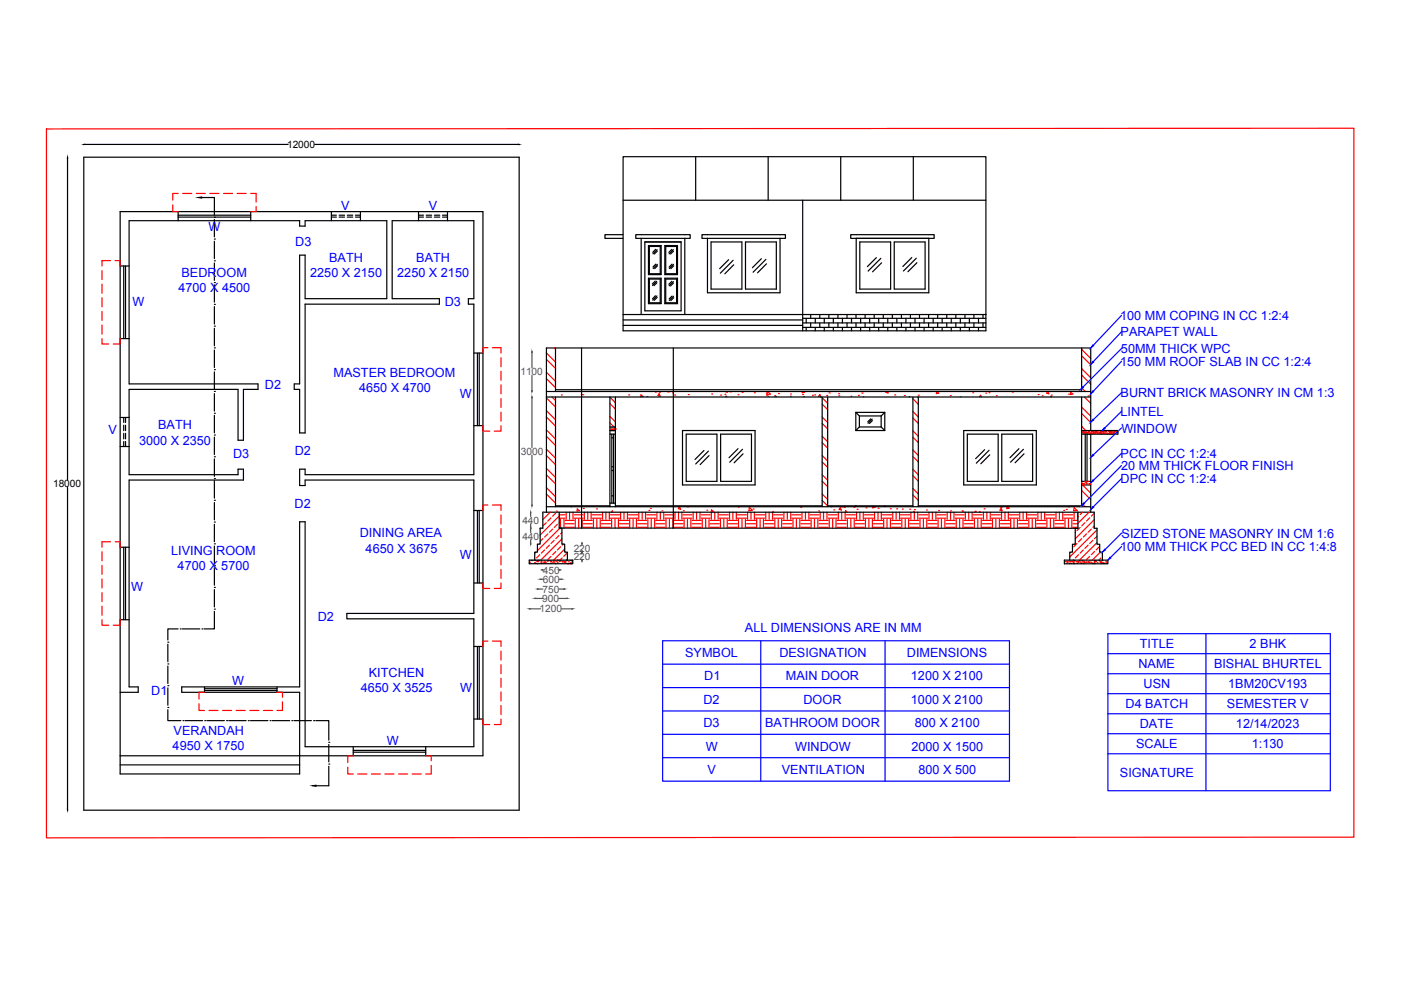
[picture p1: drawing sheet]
<svg xmlns="http://www.w3.org/2000/svg" width="297mm" height="210mm" viewBox="0 0 297 210" stroke-linecap="round" stroke-linejoin="round" font-family="sans-serif">
<!-- layer: 0 -->
<g fill="none" stroke="#000" stroke-width=".25">
<path d="M17.8 33.3h92.3v138.5h-92.3zM147.5 33.2v9.3M162.9 33.2v9.3M178.3 33.2v9.3M193.6 33.2v9.3M25.5 56.4h1.9M26.2 56.4v15.4M26.6 56.4v15.4M37.8 45.6h15.4M37.8 46h15.4M37.8 44.9v1.9M42.7 41.9h2.8v3.7"/>
<path d="M45.5 46.1h.1M45.5 50.7h.1M45.5 55.3h.1M45.5 59.9h.1M45.5 46.5v3.7M45.5 51.2v3.6M45.5 55.8v3.7M53.2 44.9v1.9M70.3 45.6h1M70.3 46h1M70.3 44.9v1.9M71.9 45.6h1.2"/>
<path d="M71.9 46h1.2M73.6 45.6h1.2M73.6 46h1.2M75.4 45.6h1M75.4 46h1M76.4 44.9v1.9M88.7 45.6h1.1M88.7 46h1.1M88.7 44.9v1.9M90.4 45.6h1.1M90.4 46h1.1M92.1 45.6h1.1"/>
<path d="M92.1 46h1.1M93.8 45.6h1.1M93.8 46h1.1M94.9 44.9v1.9M132.1 49.8h-3.8v.7h3.8M132.1 42.5h76.9M135.9 50.5h-1.1v-.7h11.5v.7h-1.1M135.9 50.5h9.3M135.9 50.5v16.2M136.7 51.3h7.7v14.6h-7.7zM137.5 52.1h2.7v6.1h-2.7zM137.5 59h2.7v5.4h-2.7z"/>
<path d="M137.7 52.3h2.3v5.7h-2.3zM137.7 59.2h2.3v5h-2.3zM138.9 59.6l-.6 .6M139 52.9l-.6 .6M139.1 56l-.7 .6M139.2 59.6l-.8 .9M139.3 60l-.7 .6M139.3 52.9l-.9 .9M139.4 53.2l-.7 .7M139.4 56l-.9 .9M139.4 56.3l-.6 .7M141 52.1h2.6v6.1h-2.6z"/>
<path d="M141 59h2.6v5.4h-2.6zM141.1 52.3h2.4v5.7h-2.4zM141.1 59.2h2.4v5h-2.4zM142.4 52.9l-.6 .6M142.4 59.6l-.6 .7M142.5 56l-.6 .6M142.8 52.9l-.9 .9M142.8 59.7l-.9 .9M142.8 53.2l-.6 .7M142.8 56l-.9 .9M142.8 56.4l-.6 .6M145.2 50.5v16.2"/>
<path d="M150 50.5h-1.2v-.7h17.7v.7h-1.1M150 50.5h15.4M150 50.5v11.6h15.4v-11.6M150.8 51.3h6.5v10h-6.5zM154.5 55.1l-1.9 1.9M155.4 55.2l-2.7 2.7M155.6 56.1l-1.9 2M158.1 51.3h6.5v10h-6.5zM161.4 54.9l-1.9 1.9M162.4 55l-2.7 2.7M162.5 55.9l-1.9 1.9M170.2 42.5v27.6"/>
<path d="M181.5 50.5h-1.1v-.7h17.7v.7h-1.2M181.5 50.5h15.4M181.5 50.5v11.6h15.4v-11.6M182.3 51.3h6.5v10h-6.5zM185.8 54.6l-1.9 1.9M186.8 54.8l-2.7 2.7M186.9 55.7l-1.9 1.9M189.6 51.3h6.5v10h-6.5zM193.3 54.6l-1.9 1.9M194.3 54.8l-2.8 2.7M194.4 55.7l-1.9 1.9M25.5 71.8h1.9"/>
<path d="M45.5 64.5h.1M45.5 69.1h.1M45.5 73.8h.1M45.5 78.4h.1M45.5 60.4v3.7M45.5 65v3.7M45.5 69.6v3.7M45.5 74.2v3.7M45.5 78.8v3.7M100.5 74.9h1.9M101.2 74.9v15.3M101.6 74.9v15.3"/>
<path d="M117.8 73.8v9.2M123.3 73.8v38.2M132.1 66.7v-33.5h76.9v33.5M132.1 66.7h76.9M132.1 67.8h38.1M132.1 69h38.1M132.1 66.7v3.4h76.9v-3.4M139 62.7l-.6 .6M139.3 62.8l-.9 .8M139.3 63.1l-.6 .6M142.5 62.8l-.6 .6M142.8 73.8v38.2"/>
<path d="M142.8 60l-.6 .6M142.8 62.8l-.9 .9M142.8 63.1l-.6 .6M170.2 67.5h38.8M170.2 68.5h38.8M170.2 69.4h38.8M170.9 67.5v1M170.9 69.4v.7M171.9 66.7v.8M171.9 68.5v.9M172.9 67.5v1M172.9 69.4v.7"/>
<path d="M173.8 66.7v.8M173.8 68.5v.9M174.8 67.5v1M174.8 69.4v.7M175.7 66.7v.8M175.7 68.5v.9M176.7 67.5v1M176.7 69.4v.7M177.7 66.7v.8M177.7 68.5v.9M178.6 67.5v1M178.6 69.4v.7"/>
<path d="M179.6 66.7v.8M179.6 68.5v.9M180.5 67.5v1M180.5 69.4v.7M181.5 66.7v.8M181.5 68.5v.9M182.5 67.5v1M182.5 69.4v.7M183.4 66.7v.8M183.4 68.5v.9M184.4 67.5v1M184.4 69.4v.7"/>
<path d="M185.3 66.7v.8M185.3 68.5v.9M186.3 67.5v1M186.3 69.4v.7M187.3 66.7v.8M187.3 68.5v.9M188.2 67.5v1M188.2 69.4v.7M189.2 66.7v.8M189.2 68.5v.9M190.1 67.5v1M190.1 69.4v.7"/>
<path d="M191.1 66.7v.8M191.1 68.5v.9M192.1 67.5v1M192.1 69.4v.7M193 66.7v.8M193 68.5v.9M194 67.5v1M194 69.4v.7M195 66.7v.8M195 68.5v.9M195.9 67.5v1M195.9 69.4v.7"/>
<path d="M196.9 66.7v.8M196.9 68.5v.9M197.9 67.5v1M197.9 69.4v.7M198.8 66.7v.8M198.8 68.5v.9M199.8 67.5v1M199.8 69.4v.7M200.7 66.7v.8M200.7 68.5v.9M201.7 67.5v1M201.7 69.4v.7"/>
<path d="M202.7 66.7v.8M202.7 68.5v.9M203.6 67.5v1M203.6 69.4v.7M204.6 66.7v.8M204.6 68.5v.9M205.5 67.5v1M205.5 69.4v.7M206.5 66.7v.8M206.5 68.5v.9M207.5 67.5v1M207.5 69.4v.7"/>
<path d="M208.4 66.7v.8M208.4 68.5v.9M229.3 73.8v9.2M25.5 94.7h1.9M25.5 88.5h1.9M26.2 88.5v1.1M26.2 90.2v1.1M26.2 91.9v1.1M26.2 93.6v1.1M26.6 88.5v1.1M26.6 90.2v1.1M26.6 91.9v1.1"/>
<path d="M26.6 93.6v1.1M45.5 83h.1M45.5 87.6h.1M45.5 92.2h.1M45.5 96.9h.1M45.5 83.5v3.7M45.5 88.1v3.7M45.5 92.7v3.7M45.5 97.3v3.7M100.5 90.2h1.9M115.9 83h115.4M115.9 84.2h115.4"/>
<path d="M117.8 82.6h111.5M117.8 84.2v23.2M129.3 84.2v23.2M129.3 91.3h1.2M129.3 92h1.2M129.3 90.5h1.2M129.7 92v14.7M129.7 92.8h.4M129.7 99h.4M129.7 99.8h.4M130.1 92v14.7M130.5 84.2v23.2"/>
<path d="M144.7 91.3h15.4v11.5h-15.4zM145.5 92h6.5v10.1h-6.5zM149.3 95.5l-2 1.9M150.2 95.6l-2.7 2.8M150.3 96.6l-1.9 1.9M152.8 92h6.5v10.1h-6.5zM156.5 95.1l-1.9 1.9M157.4 95.3l-2.7 2.7M157.6 96.2l-2 1.9M174.3 84.2v23.2M175.5 84.2v23.2M181.4 87.4v3.9"/>
<path d="M181.4 91.3h6.2M181.4 87.4h6.2M181.4 87.4l.8 .8M182.2 88.2v2.3M182.2 90.5h4.6M182.2 88.2h4.6M182.2 90.5l-.8 .8M184.6 88.8l-.6 .6M184.9 88.9l-.9 .8M185 89.2l-.7 .6M186.8 88.2v2.3M186.8 90.5l.8 .8"/>
<path d="M187.6 87.4v3.9M187.6 87.4l-.8 .8M193.6 84.2v23.2M194.7 84.2v23.2M204.3 91.3h15.4v11.5h-15.4zM205.1 92h6.5v10.1h-6.5zM208.8 95.3l-2 2M209.7 95.5l-2.7 2.7M209.9 96.4l-2 1.9M212.4 92h6.5v10.1h-6.5zM216 95.1l-1.9 1.9M217 95.3l-2.7 2.7"/>
<path d="M217.1 96.2l-1.9 1.9M229.3 84.2v23.2M229.3 91.3h7.7v.7h-7.7M230.1 92v10.1M230.5 92v10.1M231.3 91.3v-17.5h-115.4v34.8M231.3 92v16.6M25.5 116h1.9M26.2 116v15.4M26.6 116v15.4M45.5 101.5h.1M45.5 106.1h.1"/>
<path d="M45.5 110.7h.1M45.5 115.3h.1M45.5 119.9h.1M45.5 101.9v3.7M45.5 106.5v3.7M45.5 111.2v3.6M45.5 115.8v3.7M100.5 108.2h1.9M101.2 108.2v15.4M101.6 108.2v15.4M112.2 118.8h9.2v.7h-9.2zM113.4 118.8v-1.7h.5v-1.7h.6v-3.4h.6v-3.4h116.9v3.4h.6v3.4h.6v1.7h.5v1.7"/>
<path d="M115.9 107.4h115.4M117.8 107.2h11.5M118.6 108.6v3.4h109.9v-3.4M119.1 112v3.4h.6v1.7h.6v1.7M129.3 106.7h1.2M129.7 105.1h.4M130.5 107.2h43.8M175.5 107.2h18.1M181.4 107.2v.2M187.6 107.2v.2M194.7 107.2h34.6M225.7 118.8h9.2v.7h-9.2z"/>
<path d="M228 112v3.4h-.6v1.7h-.6v1.7M229.3 102.8h2M229.3 102.1h2M25.5 131.4h1.9M35.6 136.2h.1M35.6 136.6v3.7M37.7 133.3h-2.1v2.4M38.2 133.3h.1M38.7 133.3h3.7M42.8 133.3h.1M45.5 124.5h.1M45.5 129.2h.1"/>
<path d="M45.5 129.6v3.7h-2.2M45.5 120.4v3.7M45.5 125v3.7M100.5 123.6h1.9M100.5 137.1h1.9M101.2 137.1v15.4M101.6 137.1v15.4M25.5 146.8h3.8v-1.2h-1.9v-43.8h24.2v-2.3h-1.1v1.1h-23.1v-18h23.1v10.7h1.1v-10.7h3.1v-1.2h-27.3v-34.6h36.1v1.1h1.2v-1.1h17.3v16.5h-17.3v-9.2h-1.2v27.3h-1.1v1.2h1.1v9.2h1.2v-27.3h28.5v-1.2h-10.1v-16.5h17.4v16.5h-1.2v1.2h1.2v36.1h-35.8v-1.1h-1.2v3.4h1.2v-1.1h35.8v28.3h-27v1.1h27v27.1h-35.8v-47.7h-1.2v35h-25v1.2h25v17.3h-38v-119.2h76.9v115.3h-76.9M35.6 140.8h.1M35.6 145.4h.1M35.6 150h.1M35.6 150.5v2.3h2.7"/>
<path d="M35.6 141.2v3.7M35.6 145.9v3.6M38.8 152.8h.1M39.3 152.8h3.7M43.4 146.4h15.3M43.4 146h15.3M43.4 145.6v1.2M43.4 152.8h.1M43.9 152.8h3.7M48 152.8h.1M48.5 152.8h3.7M52.6 152.8h.1"/>
<path d="M53.1 152.8h3.7M57.3 152.8h.1M57.7 152.8h3.7M58.7 145.6v1.2M61.9 152.8h.1M62.3 152.8h3.7M66.5 152.8h.1M67 152.8h2.7v4.1M69.7 157.4h.1M69.7 157.9v3.6M74.9 159.1h15.4M74.9 159.5h15.4"/>
<path d="M74.9 158.3v1.9M90.3 158.3v1.9M100.5 152.5h1.9M25.5 162.2h38M69.7 162h.1M69.7 162.5v4.1h-2.7"/>
</g>
<path d="M42 41.9l.7-.1v.2zM66.2 166.6l.8-.1v.2z" fill="#000" stroke="#000" stroke-width=".21"/>
<!-- layer: HATC -->
<g fill="none" stroke="#f00" stroke-width=".25">
<path d="M9.8 27.3l277.2-.1v150.3l-277.2 .1zM21.6 57.4v1.9M23.4 55.3h-1.8v1.1M24.4 55.3h1.1v1.1M36.6 43.4v1.5h1.2M37.8 41h-1.2v1.5M38.7 41h1.9M41.6 41h1.9M44.5 41h1.9M47.4 41h1.9M50.3 41h1.9M53.2 41h1.1v1.9"/>
<path d="M54.3 43.8v1.1h-1.1M21.6 71.8v1.1h1.5M21.6 60.3v1.9M21.6 63.1v2M21.6 66v1.9M21.6 68.9v1.9M25.5 71.8v1.1h-1.5M103.4 73.7h-1v1.2M104.4 73.7h1.8v1.2M106.2 75.8v2M106.2 78.7v1.9M115.9 74.8l1.9 2"/>
<path d="M115.9 78.9l1.9 1.9M115.9 76.2l1.9 1.9M117.5 73.8l.3 .2M229.3 74.1l2 1.9M229.3 78.2l2 1.9M229.3 75.4l2 2M229.3 79.5l2 1.9M102.4 90.2v1.2h1.4M106.2 90.2v1.2h-1.4M106.2 81.6v1.9M106.2 84.5v1.9M106.2 87.4v1.9"/>
<path d="M115.9 83h.1M115.9 87.1l1.9 1.9M115.9 91.2l1.9 1.9M115.9 95.2l1.9 1.9M115.9 99.3l1.9 1.9M115.9 80.3l1.9 1.9M115.9 84.4l1.9 1.9M115.9 88.4l1.9 2M115.9 92.5l1.9 1.9M115.9 96.6l1.9 1.9M117 84.2l.8 .7M119 83.7h.1"/>
<path d="M123.3 83.6h.1M123.6 83.7h.1M129.3 84.2l1.2 1.2M129.3 88.3l1.2 1.1M129.3 85.6l1.2 1.1M129.3 89.7l.9 .8M129.5 91.1h.1M129.5 90.7h.1M129.5 91h.1M129.7 91h.1M129.9 90.6h.1M129.9 91h.1"/>
<path d="M130 91.3h.1M130 91h.1M130.1 91.1h.1M130.3 91h.1M130.3 90.6h.1M130.4 91h.1M130.4 90.7l.1 .1zM130.4 90.9h.1M133.3 83.7h.1M135.9 83.7l.4 .4-.4 .1zM137.1 84.1h.1M138.9 83.1h.1"/>
<path d="M139.7 83.5l.3 .5-.5-.1zM139.8 83.2h.1M141.6 83h.5M142.6 83.3h.1M143 83.7h.1M145.9 83.7h.1M150.9 83.5h.1M152.8 83.8h.1M153.7 83.6h.1M153.8 83l.4 .2-.1-.2M153.9 84.2v-.2l.2 .2M154.8 83.1h.1"/>
<path d="M156.5 83.7h.1M157.4 83.2h.1M159.9 83.3h.1M162.5 83.3h.1M162.5 83.8h.1M162.7 83l-.1 .6h.7l-.5-.6M162.8 84h.1M164.3 84.2v-.3l.4 .3M165 83.5h.1M167.6 84h.1M167.6 83.5h.1M170.1 83v.3l.5-.1-.2-.2"/>
<path d="M170.2 83.6h.1M170.4 84.1h.1M172.3 83.8h.1M172.7 83.7h.1M173.8 83.6l.2 .6-.4-.2zM174.3 84.3l1.2 1.2M174.3 88.4l1.2 1.2M174.3 92.5l1.2 1.2M174.3 96.6l1.2 1.1M174.3 85.7l1.2 1.2M174.3 89.8l1.2 1.1M174.3 93.9l1.2 1.1"/>
<path d="M174.3 98l1.2 1.1M175.3 83.8h.1M175.8 83.3h.1M177.8 83.5h.1M177.8 83.9h.1M180.4 84h.1M182 83.8h.1M182.8 83.3h.1M183 84.1h.1M187.9 83l-.1 .2 .5 .1-.1-.3M189.7 83.7h.1M191.7 83.9h.1"/>
<path d="M192.8 84.2h.1M193.6 87.3l1.1 1.1M193.6 91.3l1.1 1.2M193.6 95.4l1.1 1.2M193.6 99.5l1.1 1.2M193.6 84.5l1.1 1.2M193.6 88.6l1.1 1.2M193.6 92.7l1.1 1.1M193.6 96.8l1.1 1.1M194.5 84.2l.2 .1M194.7 83.8h.1M198.6 83l-.1 .5 .5-.1-.4-.4"/>
<path d="M201.5 83.9h.1M203.6 84.2h.1M206.2 83.3h.1M207.7 84.2l.2-.4 .2 .4M209 83.3h.1M209.7 83.3h.1M211.2 83.9h.1M214.7 83.1h.1M220.1 83.7h.1M221 83.9h.1M222.1 83l-.2 .3 .5 .2-.2-.5M222.8 84l.1 .2"/>
<path d="M222.8 84v.2M222.9 83.8h.1M226.6 83.6h.1M227 83.2l.5 .3-.5 .1zM229.3 82.2l.8 .8M229.3 86.3l2 1.9M229.3 90.4l1 .9M229.3 87.7l2 1.9M229.3 91.4h.1M229.3 91.4v.1M229.4 91.5h.1M229.5 91.7h.1"/>
<path d="M229.5 91.6h.1M229.6 91.4h.1M229.7 91.8h.1M229.7 92h.1M229.7 91.3h.1M229.8 91.9h.1M229.8 91.3h.1M229.9 91.7h.1M229.9 84.2l1.4 1.3M230 91.4h.1M230.1 91.7h.1M230.2 91.7h.1"/>
<path d="M230.3 91.3h.1M230.3 91.8h.1M230.3 91.6h.1M230.4 91.9h.1M230.5 91.7h.1M230.5 92h.1M230.7 91.8h.1M230.7 83.9h.1M230.7 91.4h.1M230.8 91.5h.1M230.9 91.3h.1M230.9 91.8h.1"/>
<path d="M230.9 92h.1M231 92h.1M231 91.8h.1M231.2 91.9h.1M231.3 91.6h.1M231.4 91.8h.1M231.5 92h.1M231.5 91.4h.1M231.5 91.3h.1M231.7 91.5h.1M231.8 91.9h.1M231.8 91.8h.1"/>
<path d="M231.9 92h.1M231.9 91.7h.1M231.9 91.9h.1M232.1 91.6h.1M232.1 91.5h.1M232.2 91.8h.1M232.3 91.5h.1M232.3 91.6h.1M232.6 91.8h.1M232.7 91.9h.1M232.8 91.6h.1M232.9 91.3h.1"/>
<path d="M233 91.9h.1M233.1 91.7h.1M233.2 91.9h.1M233.2 91.3h.1M233.3 91.5h.1M233.3 91.9h.1M233.3 92h.1M233.4 91.7h.1M233.5 92h.1M233.6 91.4h.1M233.7 91.9h.1M233.8 91.5h.1"/>
<path d="M233.8 92h.1M233.9 91.7h.1M234 91.3h.1M234.1 91.9h.1M234.2 91.5h.1M234.2 91.8h.1M234.3 91.6h.1M234.4 91.3h.1M234.4 91.9h.1M234.5 91.4h.1M234.5 91.3h.1M234.5 91.9h.1"/>
<path d="M234.7 91.8h.1M234.7 91.3h.1M234.8 91.9l.1 .1-.1-.1M234.8 91.3h.1M234.8 92h.1M234.9 91.9h.1M235 91.4h.1M235.1 91.5h.1M235.2 91.3h.1M235.2 91.5h.1M235.3 91.9h.1M235.3 92h.1"/>
<path d="M235.3 91.7h.1M235.4 91.3h.1M235.5 91.7h.1M235.5 92h.1M235.5 91.4h.1M235.6 91.3h.1M235.6 91.9h.1M235.7 91.9h.1M235.7 91.8h.1M235.8 91.3h.1M235.9 91.6h.1M235.9 92h.1"/>
<path d="M236 91.4h.1M236 92h.1M236.1 91.7l.1 .1-.1-.1M236.1 92h.1M236.1 91.8h.1M236.2 91.3h.1M236.2 92h.1M236.3 91.4h.1M236.3 92h.1M236.3 91.6h.1M236.3 91.9h.1M236.4 92h.1"/>
<path d="M236.6 91.3h.1M236.7 91.5h.1M236.7 91.4h.1M236.9 91.6h.1M21.6 117v1.9M21.6 119.9v1.9M23.4 114.9h-1.8v1.1M24.4 114.9h1.1v1.1M103.4 107.1h-1v1.1M104.4 107.1h1.8v1.1M106.2 109.2v1.9M106.2 112.1v1.9"/>
<path d="M106.2 115v1.9M106.2 117.8v2M112.3 119.2h.1M112.6 118.8h.1M112.8 118.8h.1M113.3 119.3h.1M113.4 118.6v.1M113.5 118.9h.1M113.5 119.4h.1M113.6 117.1l-.2 .2M113.8 119h.1M113.8 118.8h.1"/>
<path d="M113.9 119.5h.1M114 115.4h-.1M114 119.1h.1M114.1 118.9h.1M114.3 118.8v.1v-.1M114.4 117.6l-.6 .7M114.6 112l-.1 .1M114.7 119.1h.1M114.7 119.2h.1M114.7 118.9h.1M114.8 119.4h.1M115.1 114.2l-.6 .6"/>
<path d="M115.3 108.6l-.2 .2M115.3 119.2l.2 .1zM115.4 118.9h.1M115.5 116.6l-.7 .7M115.5 119.2h.1M115.7 119.2v.1zM115.8 110.8l-.7 .7M115.9 103.4l1.9 1.9M115.9 100.7l1.9 1.9M115.9 104.7l1.9 2M116 119h.1M116 118.9h.1"/>
<path d="M116.1 113.2l-.6 .7M116.3 118.8h.1M116.5 115.6l-.7 .7M116.7 119h.1M116.7 108.6l-1.6 1.6M116.8 119.1h.1M116.8 119.4h.1M116.8 118.9l.1 .1zM116.8 109.8l-.7 .7M116.8 118l-.7 .6M117.1 119.2h.1M117.2 112.2l-.7 .7"/>
<path d="M117.3 119h.1M117.5 119.2h.1M117.5 114.5l-.7 .7M117.5 118.9h.1M117.7 119.5h.1M117.8 108.8l-.6 .6M117.8 116.9l-.6 .7M117.9 119h.1M118 108.4h.1M118.2 119.2h.1M118.2 111.2l-.7 .6M118.2 118.8h.1"/>
<path d="M118.3 118.8h.1M118.3 118.8h-.1M118.5 113.5l-.7 .7M118.6 109.1h1.2M118.6 109.9h1.2M118.6 109.4l-4.1 4M118.6 110.8h-.1M118.6 119.1h.1M118.7 118.8h.1M118.7 112l-4.8 4.7M118.8 118.9h.1M118.8 110.1v1.9"/>
<path d="M118.9 115.9l-.7 .7M119.1 114.3l-4.5 4.5M119.1 112.9l-.2 .3M119.2 118.3l-.5 .5M119.2 119.1h.1M119.3 119v.1zM119.4 115.4l-.2 .2M119.5 119h.1M119.6 119.2h.1M119.6 110.1v1.9M119.7 116.4l-2.3 2.4M119.7 119.2h.1"/>
<path d="M119.8 110.3h1.9M119.8 111.1h1.9M119.8 111.8h1.9M119.9 119.1h.1M120 108.6v1.5M120.2 118.8h.1M120.2 117.3l-.7 .7M120.3 119.5h.1M120.3 118.6l-.2 .2M120.5 119.1h.1M120.6 119.5h.1M120.8 108.6v1.5"/>
<path d="M120.9 118.8h.1M120.9 119.3h.1M121 107.4h.1M121 119.5h.1M121.1 119.2h.1M121.1 118.8h.1M121.5 108.6v1.5M121.7 109.1h2M121.7 109.9h2M122 110.1v1.9M122.4 107.9l.4 .4-.4 .1zM122.7 110.1v1.9"/>
<path d="M123.4 110.1v1.9M123.7 107.8h.1M123.7 110.3h1.9M123.7 111.1h1.9M123.7 111.8h1.9M123.9 108.6v1.5M124.6 108.6v1.5M125.3 108.6v1.5M125.6 109.1h1.9M125.6 109.9h1.9M125.8 110.1v1.9M126.5 107.9h.1"/>
<path d="M126.5 110.1v1.9M127.3 110.1v1.9M127.5 110.3h1.9M127.5 111.1h1.9M127.5 111.8h1.9M127.7 108.6v1.5M128.5 108.6v1.5M129.2 108.6v1.5M129.4 109.1h1.9M129.4 109.9h1.9M129.6 108.6l.2-.3 .1 .3M129.7 110.1v1.9"/>
<path d="M130.4 110.1v1.9M131.1 110.1v1.9M131.3 110.3h2M131.3 111.1h2M131.3 111.8h2M131.6 108.6v1.5M132.3 108.6v1.5M133 108.6v1.5M133.3 109.1h1.9M133.3 109.9h1.9M133.5 110.1v1.9M134.2 110.1v1.9"/>
<path d="M134.9 110.1v1.9M135.2 110.3h1.9M135.2 111.1h1.9M135.2 111.8h1.9M135.4 108.6v1.5M136.2 108.6v1.5M136.9 108.6v1.5M137.1 109.1h1.9M137.1 109.9h1.9M137.4 110.1v1.9M137.6 108.2h.1M137.9 107.8h.1"/>
<path d="M138.1 110.1v1.9M138.8 110.1v1.9M139 110.3h2M139 111.1h2M139 111.8h2M139.3 108.6v1.5M140 108.6v1.5M140.3 108.3h.1M140.7 108.6v1.5M141 109.1h1.9M141 109.9h1.9M141.2 110.1v1.9"/>
<path d="M141.9 110.1v1.9M142.6 110.1v1.9M142.9 110.3h1.9M142.9 111.1h1.9M142.9 111.8h1.9M143.1 108.6v1.5M143.9 108.6v1.5M144.1 107.4l.2 .6-.5-.2zM144.6 108.6v1.5M144.8 109.1h1.9M144.8 109.9h1.9M144.9 108.3h.1"/>
<path d="M145 110.1v1.9M145.8 107.5h.1M145.8 110.1v1.9M146.5 110.1v1.9M146.7 110.3h2M146.7 111.1h2M146.7 111.8h2M147 108.6v1.5M147.7 108.6v1.5M148.4 108.6v1.5M148.7 109.1h1.9M148.7 109.9h1.9"/>
<path d="M148.9 110.1v1.9M149.6 110.1v1.9M149.8 108.2h.1M150.3 110.1v1.9M150.6 110.3h1.9M150.6 111.1h1.9M150.6 111.8h1.9M150.8 108.6v1.5M150.8 108.1l.5 .4h-.5zM151.5 108.6v1.5M152.3 108.6v1.5M152.5 109.1h1.9"/>
<path d="M152.5 109.9h1.9M152.7 110.1v1.9M153.5 110.1v1.9M154.2 110.1v1.9M154.4 110.3h1.9M154.4 111.1h1.9M154.4 111.8h1.9M154.7 108.6v1.5M155.4 108.6v1.5M156.1 108.6v1.5M156.3 109.1h2M156.3 109.9h2"/>
<path d="M156.6 107.4h.2M156.6 110.1v1.9M157.3 110.1v1.9M158 110.1v1.9M158.3 110.3h1.9M158.3 111.1h1.9M158.3 111.8h1.9M158.5 108.6v1.5M159.2 108.6v1.5M159.5 108.2l-.6-.6-.1 .7 .7-.1M159.7 107.9h.1M159.9 108.6v1.5"/>
<path d="M160.2 109.1h1.9M160.2 109.9h1.9M160.4 110.1v1.9M161.1 110.1v1.9M161.9 110.1v1.9M162.1 110.3h1.9M162.1 111.1h1.9M162.1 111.8h1.9M162.4 108.6v1.5M163.1 108.6v1.5M163.8 108.6v1.5M163.8 108.6l.1-.1 .1 .1"/>
<path d="M164 109.1h2M164 109.9h2M164.3 110.1v1.9M165 110.1v1.9M165.7 110.1v1.9M166 110.3h1.9M166 111.1h1.9M166 111.8h1.9M166.2 108.6v1.5M166.9 108.6v1.5M167.6 108.6v1.5M167.9 109.1h1.9"/>
<path d="M167.9 109.9h1.9M168.1 110.1v1.9M168.9 110.1v1.9M169.6 110.1v1.9M169.8 107.6h.1M169.8 110.3h1.9M169.8 111.1h1.9M169.8 111.8h1.9M170 108.6v1.5M170.8 108.6v1.5M171.5 108.6v1.5M171.7 109.1h2"/>
<path d="M171.7 109.9h2M172 110.1v1.9M172.7 110.1v1.9M173.4 110.1v1.9M173.6 108.3h.1M173.7 110.3h1.9M173.7 111.1h1.9M173.7 111.8h1.9M173.9 108.6v1.5M174.3 100.7l1.2 1.1M174.3 104.7l1.2 1.2M174.3 102l1.2 1.2"/>
<path d="M174.3 106.1l1.2 1.2M174.6 108.6v1.5M175.3 108.6v1.5M175.6 109.1h1.9M175.6 109.9h1.9M175.8 110.1v1.9M176.2 107.5h.1M176.5 110.1v1.9M176.8 108.1h.1M177.3 110.1v1.9M177.5 110.3h1.9M177.5 111.1h1.9"/>
<path d="M177.5 111.8h1.9M177.7 108.6v1.5M178.2 107.6l.2 .6-.5-.2zM178.5 108.6v1.5M178.5 107.5h.1M179 107.6h.1M179.2 108.6v1.5M179.2 108.6l.1-.3 .4 .3M179.4 109.1h1.9M179.4 109.9h1.9M179.7 110.1v1.9M180.4 110.1v1.9"/>
<path d="M181.1 107.6h.1M181.1 110.1v1.9M181.3 110.3h2M181.3 111.1h2M181.3 111.8h2M181.6 108.6v1.5M181.7 108h.1M182.3 108.6v1.5M183 108.6v1.5M183.3 109.1h1.9M183.3 109.9h1.9M183.5 110.1v1.9"/>
<path d="M183.6 107.7h.1M184.2 110.1v1.9M185 110.1v1.9M185 107.4v.3l.5-.1-.2-.2M185.2 110.3h1.9M185.2 111.1h1.9M185.2 111.8h1.9M185.4 108.6v1.5M186.1 108.6v1.5M186.2 107.8h.1M186.9 108.6v1.5M187.1 109.1h1.9"/>
<path d="M187.1 109.9h1.9M187.4 110.1v1.9M188.1 110.1v1.9M188.8 107.9h.1M188.8 110.1v1.9M189 110.3h2M189 111.1h2M189 111.8h2M189.3 108.6v1.5M190 108.6v1.5M190.1 107.9h.1M190.7 108.6v1.5"/>
<path d="M191 109.1h1.9M191 109.9h1.9M191.2 110.1v1.9M191.3 107.9h.1M191.9 110.1v1.9M192.6 110.1v1.9M192.9 108h.1M192.9 110.3h1.9M192.9 111.1h1.9M192.9 111.8h1.9M193.1 108.6v1.5M193.6 103.6l1.1 1.1"/>
<path d="M193.6 100.9l1.1 1.1M193.6 104.9l1.1 1.2M193.7 108.4h.1M193.9 108.6v1.5M193.9 108h.1M194.6 108.6v1.5M194.8 109.1h1.9M194.8 109.9h1.9M195.1 110.1v1.9M195.8 110.1v1.9M196.4 108.1h.1M196.5 110.1v1.9"/>
<path d="M196.7 110.3h2M196.7 111.1h2M196.7 111.8h2M197 108.6v1.5M197.7 108.6v1.5M198.4 108.6v1.5M198.7 109.1h1.9M198.7 109.9h1.9M198.9 110.1v1.9M199 108.2h.1M199.6 110.1v1.9M200.3 110.1v1.9"/>
<path d="M200.6 110.3h1.9M200.6 111.1h1.9M200.6 111.8h1.9M200.8 108.6v1.5M201.5 108.6v1.5M201.6 108.3h.1M202.3 108.6v1.5M202.5 109.1h1.9M202.5 109.9h1.9M202.7 110.1v1.9M203.5 110.1v1.9M204 108.3h.1"/>
<path d="M204.1 108.4h.1M204.2 110.1v1.9M204.4 110.3h1.9M204.4 111.1h1.9M204.4 111.8h1.9M204.7 108.6v1.5M205.4 108.6v1.5M206.1 108.6v1.5M206.3 109.1h2M206.3 109.9h2M206.6 110.1v1.9M206.7 108.5h.1"/>
<path d="M206.8 108.4h.1M207.3 110.1v1.9M207.7 108.6v-.1l.2 .1M208 110.1v1.9M208.3 110.3h1.9M208.3 111.1h1.9M208.3 111.8h1.9M208.5 108.6v1.5M208.6 107.9h.1M209.2 108.6v1.5M210 108.6v1.5M210.2 109.1h1.9"/>
<path d="M210.2 109.9h1.9M210.4 110.1v1.9M211.1 110.1v1.9M211.9 110.1v1.9M212.1 110.3h1.9M212.1 111.1h1.9M212.1 111.8h1.9M212.2 107.6h.1M212.3 107.8l.2 .5-.5-.1zM212.4 108.6v1.5M213.1 108.6v1.5M213.5 107.4v.4h.5l-.4-.4"/>
<path d="M213.6 107.8h.1M213.8 108.6v1.5M214 109.1h2M214 109.9h2M214.3 110.1v1.9M215 110.1v1.9M215.7 110.1v1.9M216 110.3h1.9M216 111.1h1.9M216 111.8h1.9M216.2 108.6v1.5M216.9 108.6v1.5"/>
<path d="M217.6 108.6v1.5M217.9 109.1h1.9M217.9 109.9h1.9M218.1 110.1v1.9M218.8 110.1v1.9M219.6 110.1v1.9M219.8 110.3h1.9M219.8 111.1h1.9M219.8 111.8h1.9M220.1 108.6v1.5M220.8 108.6v1.5M221.5 108.6v1.5"/>
<path d="M221.7 109.1h2M221.7 109.9h2M222 110.1v1.9M222.7 110.1v1.9M223.4 110.1v1.9M223.7 110.3h1.9M223.7 111.1h1.9M223.7 111.8h1.9M223.9 108.6v1.5M224.6 108.6v1.5M225.3 108.6v1.5M225.5 108.2h.1"/>
<path d="M225.6 109.1h1.9M225.6 109.9h1.9M225.8 110.1v1.9M225.9 119.1h.1M226.1 108h.1M226.1 119.4h.1M226.2 119.1h.1M226.4 119.1l.1 .1zM226.5 110.1v1.9M226.6 107.4h.1M226.7 119.5h.1M226.8 119.1h.1"/>
<path d="M226.9 119.1h.1M227.1 119.5h.1M227.1 119h.1M227.3 110.1v1.9M227.3 119.1h.1M227.5 119.2h.1M227.5 119.1h.1M227.5 110.3h1M227.5 111.1h1M227.5 111.8h1M227.7 119.3l.1 .2h-.2zM227.7 118.6l-.2 .2"/>
<path d="M227.7 107.6l.7 .6-.8 .1zM227.7 108.6v1.5M227.8 118.8l.1 .1zM228 112.9h.1M228.1 119.1h.1M228.3 119.1h.1M228.3 119.4h.1M228.3 115.2l-.6 .7M228.5 108.6v1.5M228.6 119.1l.1 .1zM228.7 109.4l-.2 .2M228.7 117.6l-.7 .7"/>
<path d="M228.8 119.1h.1M228.8 118.9h.1M229 111.8l-.7 .7M229.1 119.2h.1M229.2 119.5h.1M229.3 118.8h.1M229.3 106.7l.7 .7M229.3 104l2 1.9M229.3 102.3l.1 .1M229.3 102.4h.1M229.3 114.2l-.6 .7M229.4 119.2h.1"/>
<path d="M229.5 102.8h.1M229.5 108.6l-.5 .5M229.5 102.8l1.8 1.8M229.6 119h.1M229.6 102.5v.1zM229.6 119.5h.1M229.7 116.6l-.7 .7M229.7 102.5h.1M229.8 102.8h.1M229.9 119.1l.1 .1h-.2zM230 102.4h.1M230 110.8l-.7 .7"/>
<path d="M230 102.1h.1M230.1 119.2h.1M230.2 119.2h.1M230.3 102.3h.1M230.3 119.2h.1M230.3 102.5h.1M230.4 113.2l-.7 .7M230.7 119.2h.1M230.7 115.6l-.7 .7M230.7 102.1h.1M230.7 119.1h.1M230.8 102.6h.1"/>
<path d="M230.9 108.6l-2.4 2.3M230.9 119.3h.1M231 102.6h.1M231 102.7h.1M231 109.8l-.6 .7M231 118l-.6 .6M231.1 118.9h.1M231.1 102.7h.1M231.3 119.2h.1M231.4 112.2l-.7 .7M231.6 119.5h.1M231.7 114.5l-.7 .7"/>
<path d="M232 119.3h.1M232 110.2l-4 4M232 108.8l-.6 .6M232 111.6l-.3 .2M232 119h.1M232 119.4l.1 .1zM232.1 116.9l-.7 .7M232.2 118.9l-.2-.1v.2h.2M232.2 118.9v.1zM232.3 119.1h.1M232.3 118.9h.1M232.6 112.3l-5.8 5.8"/>
<path d="M232.6 115.1l-3.7 3.7M232.6 113.7l-.5 .5M232.6 119.3h.1M232.9 118.8h.1M233.1 115.9l-.7 .7M233.2 119.1h.1M233.3 119.3h.1M233.3 117.1l-1.7 1.7M233.4 118.3l-.5 .5M233.5 119.1l.1 .1zM233.6 119.3v.2zM233.6 118.9h.1"/>
<path d="M233.7 119.3h.1M233.9 119.3h.1M234 119.5h.1M234.4 119.4h.1M234.4 119h.1M234.5 119.4h.1M21.6 131.4v1.2h1.5M21.6 122.8v1.9M21.6 125.6v2M21.6 128.5v1.9M25.5 131.4v1.2h-1.5M102.4 123.6v1.2h1.4"/>
<path d="M103.4 135.9h-1v1.2M104.4 135.9h1.8v1.2M106.2 123.6v1.2h-1.4M106.2 120.7v2M106.2 138v2M42.2 149.2v1.4h1.2M43.4 146.8h-1.2v1.4M44.3 150.6h1.9M47.2 150.6h1.9M50.1 150.6h1.9M53 150.6h1.9M55.8 150.6h2"/>
<path d="M58.7 146.8h1.2v1M59.9 148.8v1.8h-1.2M102.4 152.5v1.1h1.4M106.2 152.5v1.1h-1.4M106.2 140.9v1.9M106.2 143.8v1.9M106.2 146.7v1.9M106.2 149.6v1.9M73.7 162.7v1.4h1.2M74.9 160.2h-1.2v1.5M75.8 164.1h2M78.7 164.1h2"/>
<path d="M81.6 164.1h1.9M84.5 164.1h1.9M87.4 164.1h1.9M90.3 160.2h1.1v1.1M91.4 162.3v1.8h-1.1"/>
</g>
<!-- layer: DIM -->
<g fill="none" stroke="#545454" stroke-width=".25">
<path d="M112.8 74.8v3.2M112.8 79.6v3.2M112.8 74.5h.1M112.8 84.2h.1M112.8 84.4v10.5M112.8 96.5v10.6M112.8 83h.1M112.5 108.6h.1M112.5 112h.1M112.5 108.8v.7M112.5 111.1v.7M112.5 112.2v.7"/>
<path d="M112.5 114.5v.7M112.5 115.4h.1M112.8 107.2h.1M123.3 115.4h.1M123.3 117.1h.1M123.3 118.8h.1M123.4 115v.2M123.4 116.7v.2M123.4 117.3v.1M123.4 118.9v.2M112.2 129v.1M112.4 129.1h2.2"/>
<path d="M113.4 126.8v.1M113.6 126.9h1.5M113.9 124.8v.1M114.1 124.9h1M114.5 122.8h.1M114.7 120.8h.2M114.7 122.8h.5M115.1 120.8h.1M118.5 126.9h1.6M118.5 124.9h1M118.6 120.8h.1M118.6 122.8h.3"/>
<path d="M118.8 120.8h.1M119 129.1h2.2M119.1 122.8h.1M119.7 124.8v.1M120.3 126.8v.1M121.4 129v.1"/>
</g>
<g fill="#545454" stroke="#545454" stroke-width=".21">
<path d="M114.9 120.8h.2z"/>
<path d="M118.6 120.8l.2 .1z"/>
<path d="M114.5 122.8l.2 .1z"/>
<path d="M118.9 122.8h.2z"/>
<path d="M113.9 124.9h.2z"/>
<path d="M119.5 124.9h.2z"/>
<path d="M113.4 126.9l.2-.1z"/>
<path d="M120.1 126.8l.2 .1z"/>
<path d="M112.2 129.1h.2z"/>
<path d="M121.2 129.1h.2z"/>
<path d="M112.8 107.1v.1z"/>
<path d="M112.8 84.2v.2z"/>
<path d="M112.8 82.8v.2z"/>
<path d="M112.8 74.5v.3z"/>
<path d="M112.5 108.6v.2z"/>
<path d="M112.5 111.8v.2z"/>
<path d="M112.5 112v.2z"/>
<path d="M112.5 115.2v.2z"/>
<path d="M123.4 115.2v.2z"/>
<path d="M123.4 117.1v.2z"/>
<path d="M123.4 116.9v.2z"/>
<path d="M123.4 118.8v.1z"/>
</g>
<!-- layer: TEXT -->
<g fill="#00f" stroke="#00f" stroke-width=".21">
<path d="M235.3 118.1l.2 .2-.6 .5z"/>
<path d="M234.2 116.5l.2 .1-.7 .5z"/>
<path d="M231.7 107.4l.2 .2-.6 .4z"/>
<path d="M229.8 106.6l.2 .2-.7 .4z"/>
<path d="M231.7 101.7l.2 .2-.6 .5z"/>
<path d="M231.7 88.9l.2 .2-.6 .4z"/>
<path d="M231.7 96.4l.2 .2-.6 .4z"/>
<path d="M234.1 90.6l.2 .2-.6 .5z"/>
<path d="M231.7 82.9l.2 .2-.6 .4z"/>
<path d="M229.5 82l.2 .2-.6 .4z"/>
<path d="M231.7 76.6l.2 .2-.6 .5z"/>
<path d="M231.7 73.1l.2 .2-.6 .5z"/>
</g>
<g fill="none" stroke="#00f" stroke-width=".25">
<path d="M237.8 76.6l-6 6.4M237.8 73.9l-8.2 8.2M237.8 70.4l-6 6.3M237.8 66.9l-6 6.3M237.8 98.7l-7.9 8M237.8 96.1l-6 5.7M237.8 83.3l-6 5.7M237.8 90.7l-6 5.7M237.8 87.2l-3.6 3.5M237.8 101.5l-6 6M237.8 115.9l-2.4 2.3M237.9 113l-3.6 3.5"/>
<path d="M140.5 135.9h73.5v29.7h-73.5zM161.3 135.9v29.7M187.6 135.9v29.7M234.9 134.4h47.2v33.3h-47.2zM234.9 138.6h47.2M255.7 134.4v33.3M140.5 140.8h73.5M140.5 145.8h73.5M140.5 150.7h73.5M140.5 155.7h73.5M234.9 142.8h47.2M234.9 147.1h47.2"/>
<path d="M234.9 151.3h47.2M234.9 155.6h47.2M234.9 159.8h47.2M140.5 160.6h73.5"/>
</g>
<!-- layer: HATC -->
<path d="M14.3 33.3h.1M14.3 33.5v68.3M17.8 30.6v.1M18 30.6h43.1M66.7 30.6h43.2M110.1 30.6v.1M14.3 103.3v68.3M14.3 171.8h.1" fill="none" stroke="#000" stroke-width=".25"/>
<path d="M14.3 33.3v.2zM17.8 30.6h.2zM109.9 30.6h.2zM14.3 171.6v.2z" fill="#000" stroke="#000" stroke-width=".21"/>
<g font-size="2.7" fill="#00f">
<text x="72.3" y="44.6">V</text>
<text x="90.9" y="44.4">V</text>
<text x="44.2" y="49">W</text>
<text x="62.6" y="52.1">D3</text>
<text x="38.5" y="58.7">BEDROOM</text>
<text x="65.8" y="58.7">2250 X 2150</text>
<text x="69.8" y="55.5">BATH</text>
<text x="84.2" y="58.7">2250 X 2150</text>
<text x="88.3" y="55.5">BATH</text>
<text x="28.1" y="64.9">W</text>
<text x="37.8" y="61.9">4700 X 4500</text>
<text x="94.3" y="64.9">D3</text>
<text x="237.5" y="67.9">100 MM COPING IN CC 1:2:4</text>
<text x="237.6" y="71.3">PARAPET WALL</text>
<text x="237.5" y="77.6">150 MM ROOF SLAB IN CC 1:2:4</text>
<text x="237.7" y="74.9">50MM THICK WPC</text>
<text x="56.2" y="82.6">D2</text>
<text x="70.7" y="79.9">MASTER BEDROOM</text>
<text x="76.1" y="83.1">4650 X 4700</text>
<text x="97.5" y="84.4">W</text>
<text x="237.6" y="84.2">BURNT BRICK MASONRY IN CM 1:3</text>
<text x="237.6" y="88.2">LINTEL</text>
<text x="23" y="92">V</text>
<text x="29.5" y="94.3">3000 X 2350</text>
<text x="33.5" y="91.1">BATH</text>
<text x="237.8" y="91.7">WINDOW</text>
<text x="49.4" y="97.1">D3</text>
<text x="62.5" y="96.4">D2</text>
<text x="237.6" y="97.1">PCC IN CC 1:2:4</text>
<text x="237.7" y="99.7">20 MM THICK FLOOR FINISH</text>
<text x="62.4" y="107.8">D2</text>
<text x="237.6" y="102.5">DPC IN CC 1:2:4</text>
<text x="76.3" y="114">DINING AREA</text>
<text x="36.3" y="117.6">LIVING ROOM</text>
<text x="77.5" y="117.2">4650 X 3675</text>
<text x="97.5" y="118.4">W</text>
<text x="237.5" y="116.9">100 MM THICK PCC BED IN CC 1:4:8</text>
<text x="237.8" y="114">SIZED STONE MASONRY IN CM 1:6</text>
<text x="27.8" y="125.3">W</text>
<text x="37.7" y="120.8">4700 X 5700</text>
<text x="67.4" y="131.7">D2</text>
<text x="157.9" y="133.9">ALL DIMENSIONS ARE IN MM</text>
<text x="241.7" y="137.4">TITLE</text>
<text x="265" y="137.4">2 BHK</text>
<text x="78.2" y="143.6">KITCHEN</text>
<text x="145.3" y="139.3">SYMBOL</text>
<text x="165.2" y="139.3">DESIGNATION</text>
<text x="192.3" y="139.3">DIMENSIONS</text>
<text x="241.4" y="141.7">NAME</text>
<text x="257.4" y="141.7">BISHAL BHURTEL</text>
<text x="32.1" y="147.3">D1</text>
<text x="49.2" y="145.2">W</text>
<text x="76.5" y="146.8">4650 X 3525</text>
<text x="97.5" y="146.8">W</text>
<text x="149.1" y="149.2">D2</text>
<text x="149.3" y="144.3">D1</text>
<text x="166.6" y="144.3">MAIN DOOR</text>
<text x="170.4" y="149.2">DOOR</text>
<text x="193.1" y="144.2">1200 X 2100</text>
<text x="193.1" y="149.2">1000 X 2100</text>
<text x="242.5" y="145.9">USN</text>
<text x="260.4" y="145.9">1BM20CV193</text>
<text x="36.8" y="155.9">VERANDAH</text>
<text x="149.1" y="154.2">D3</text>
<text x="162.2" y="154.2">BATHROOM DOOR</text>
<text x="194" y="154.2">800 X 2100</text>
<text x="238.6" y="150.2">D4 BATCH</text>
<text x="241.7" y="154.4">DATE</text>
<text x="260.1" y="150.2">SEMESTER V</text>
<text x="262.1" y="154.4">12/14/2023</text>
<text x="36.6" y="159.1">4950 X 1750</text>
<text x="82" y="157.9">W</text>
<text x="149.6" y="159.1">W</text>
<text x="168.6" y="159.1">WINDOW</text>
<text x="193.2" y="159.1">2000 X 1500</text>
<text x="240.9" y="158.7">SCALE</text>
<text x="265.4" y="158.7">1:130</text>
<text x="150" y="164.1">V</text>
<text x="165.8" y="164.1">VENTILATION</text>
<text x="194.7" y="164.1">800 X 500</text>
<text x="237.5" y="164.7">SIGNATURE</text>
</g>
<g font-size="2.1">
<text x="60.9" y="31.4">12000</text>
<text x="11.2" y="103.3">18000</text>
</g>
<g font-size="2.1" fill="#545454">
<text x="110.3" y="79.5">1100</text>
<text x="110.4" y="96.5">3000</text>
<text x="110.8" y="111.1">440</text>
<text x="110.8" y="114.4">440</text>
<text x="121.6" y="117">220</text>
<text x="121.6" y="118.7">220</text>
<text x="115" y="125.7">750</text>
<text x="115.1" y="123.6">600</text>
<text x="115.1" y="121.6">450</text>
<text x="114.4" y="129.9">1200</text>
<text x="115" y="127.6">900</text>
</g>
</svg>
